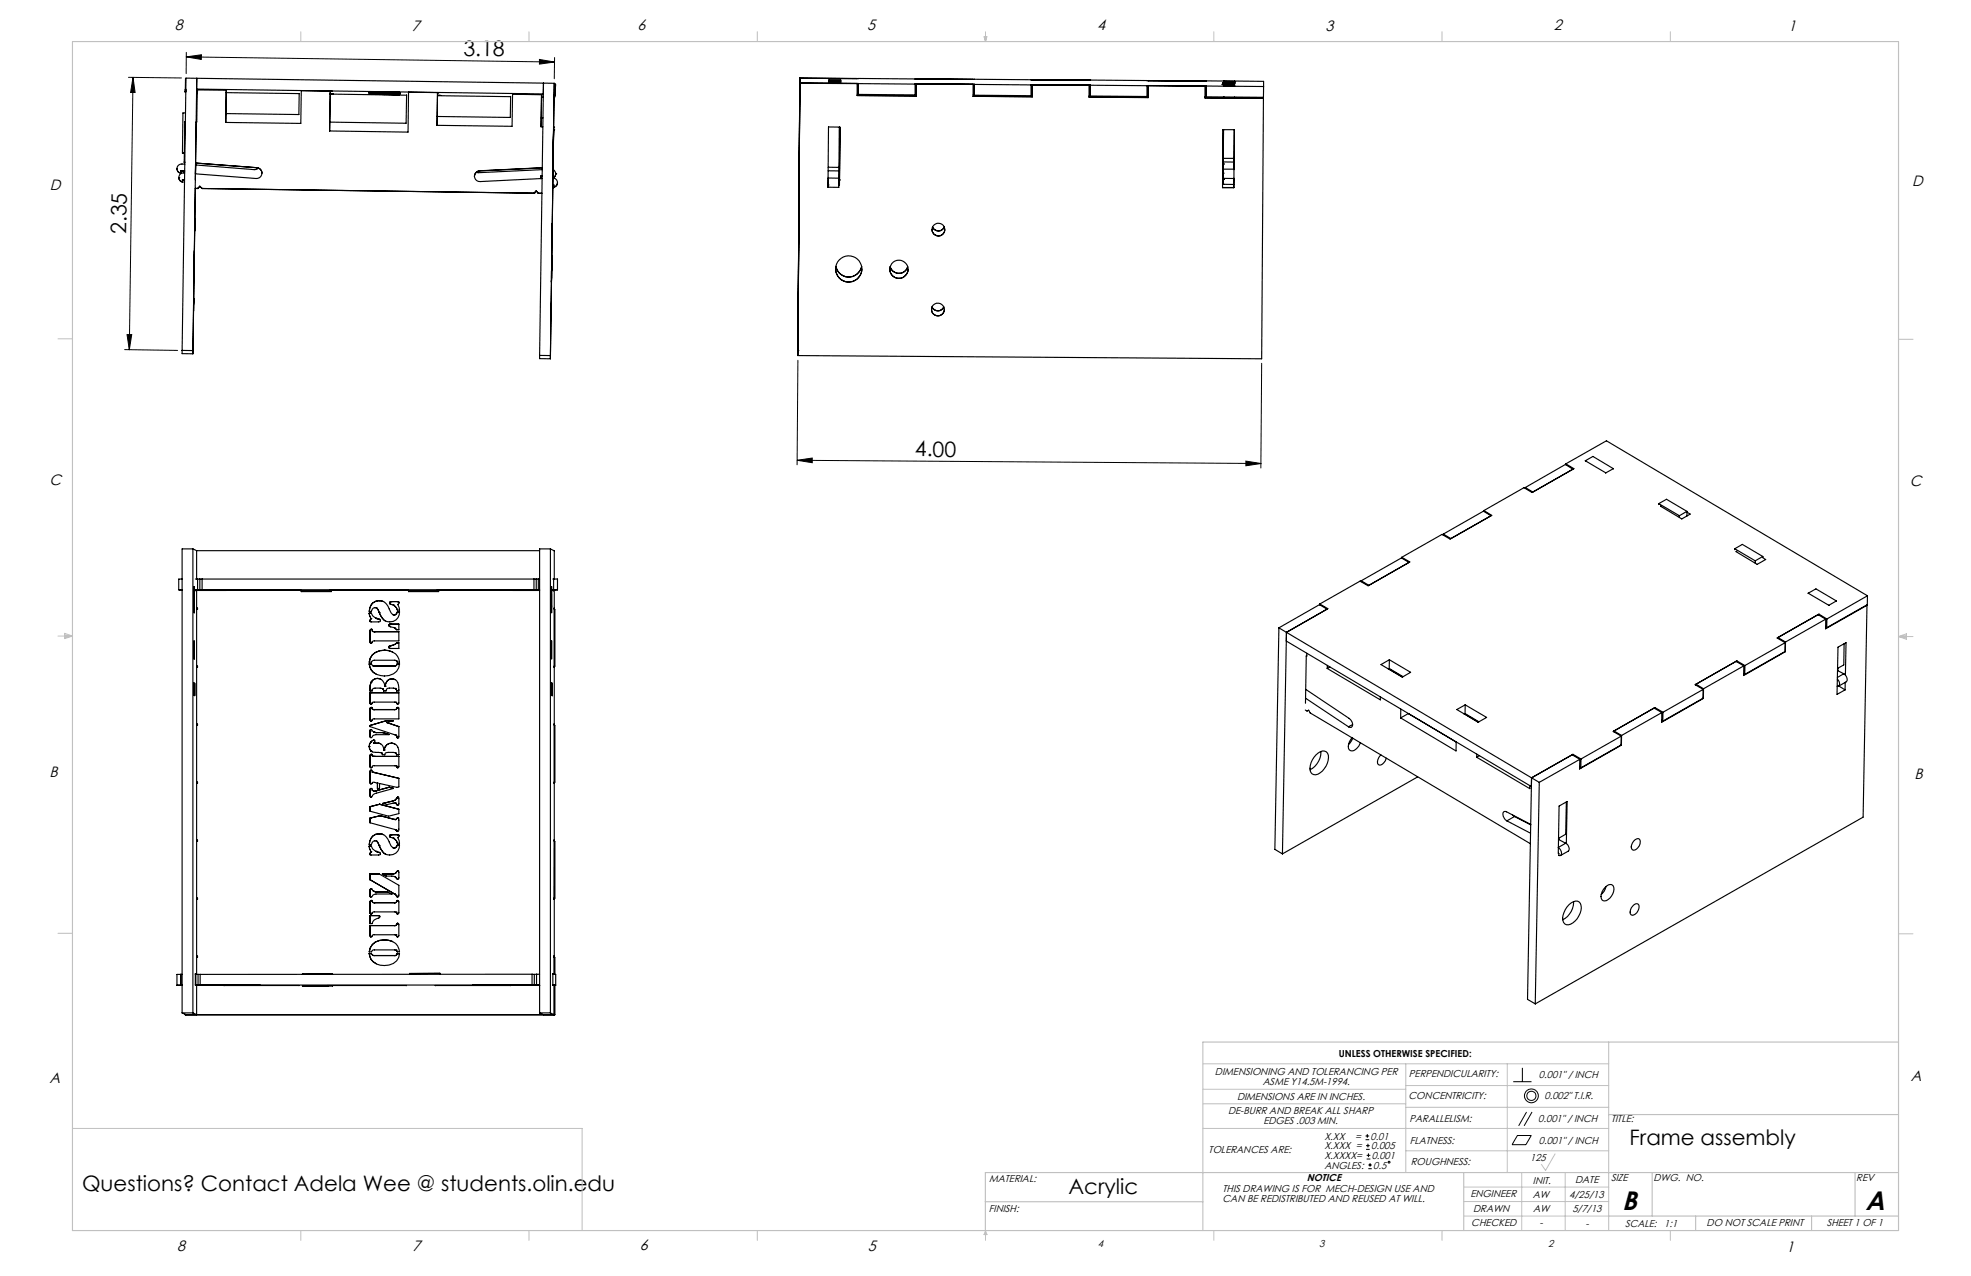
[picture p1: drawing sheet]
<svg xmlns="http://www.w3.org/2000/svg" width="432mm" height="279mm" viewBox="0 0 432 279" stroke-linecap="round" stroke-linejoin="round" font-family="sans-serif">
<g fill="none" stroke="#000" stroke-width=".22">
<path d="M28.2 16.9l11.6 .2M29.1 16.9l-.8 59.7M29.1 16.9l.5 3.3h-1zM40.8 12.5l3.3-.5v1zM40.8 11.5v4.6M40.8 12.5l80.7 1.1M118.2 13l3.3 .6-3.3 .4zM121.5 12.6l-.1 4.7M27.3 76.6l11.6 .1M27.8 73.3h1.1l-.6 3.3zM174.8 78.9l-.2 22.9M276.4 79.6l-.2 22.9"/>
<path d="M174.7 100.8l101.6 .7M174.7 100.8l3.2-.5v1zM272.9 101l3.4 .5-3.4 .5zM331.5 236.9h4M333.5 233.8v3.1M299.2 249.6h.8M299.2 248.7h.8M299.3 251.7h.8M299.3 250.9h.8M299.4 253.8h.8M299.4 253h.8M299.5 248.3v.8"/>
<path d="M299.7 250.4v.8M299.8 255.9h.7M299.8 255.1h.7M299.8 252.6v.8M300.1 254.7v.8M332.4 248.6h3.1l-1.2 2h-3zM334.4 243.5l-1.7 3M335.6 243.5l-1.7 3"/>
<circle cx="335.5" cy="240" r="1.51"/>
<circle cx="335.5" cy="240" r="1.01"/>
<circle cx="304.3" cy="254.5" r=".21"/>
</g>
<g fill="none" stroke="#c0c0c0" stroke-width=".22">
<path d="M65.9 6.9v2.2M115.9 6.9v2.2M165.9 6.9v2.2M215.6 8h.6l-.3 1.1zM215.7 8l.2 1.1M215.9 6.9v2.2M216 8l-.1 1.1M265.9 6.9v2.2M315.9 6.9v2.2M365.9 6.9v2.2M12.7 74.2h3.2M415.9 74.3h3.2"/>
<path d="M12.7 139.3h3.2M14.2 139.1l1.7 .2M14.2 138.7l1.7 .6-1.7 .5zM15.9 139.3l-1.7 .3M415.9 139.4h3.2M415.9 139.4l1.8-.6v1.2zM415.9 139.4l1.8 .3M417.7 139.2l-1.8 .2M12.7 204.4h3.2M415.9 204.5h3.2M263.5 232.9h88.9M263.5 238.5h44.5"/>
<path d="M308 237.7h44.4M308 232.9v23.9M330.2 232.9v23.9M15.9 247.1h111.6v22.4M263.5 247.1h88.9M263.5 241.7h44.5M308 252h44.4M308 242.5h44.4M320.7 259.9h31.7M333.4 256.8v12.7M340.7 252.7l-2.1 3.6-.9-1.3M342.9 256.8v12.7"/>
<path d="M65.9 269.5v2.1M115.9 269.5v2.1M165.9 269.5v2.1M215.9 269.5v2.1M215.9 269.5l.3 .8h-.6zM265.9 269.5v2.1M315.9 269.5v2.1M320.7 263.1h31.7M320.7 266.3h31.7M365.9 269.5v2.1"/>
</g>
<path d="M15.9 9.1h400v260.4h-400zM352.4 228.2v41.3M415.9 228.2h-152.4v41.3M320.7 256.8v12.7M352.4 244.1h63.5M361.9 256.8v9.5M406.4 256.8v9.5M415.9 256.8h-200v12.7M215.9 263.1h47.6M352.4 266.3h63.5M371.5 266.3v3.2M396.9 266.3v3.2" fill="none" stroke="#c0c0c0" stroke-width=".25"/>
<g fill="#000">
<path d="M29.1 16.9l.5 3.3h-1zM27.8 73.3h1.1l-.6 3.3z"/>
<path d="M40.8 12.5l3.3-.5v1zM118.2 13l3.3 .6-3.3 .4z"/>
<path d="M174.7 100.8l3.2-.5v1zM272.9 101l3.4 .5-3.4 .5z"/>
</g>
<g fill="none" stroke="#000" stroke-width=".25">
<path d="M40.6 19.5v.4M40.6 19.9v.1M40.6 19.9h.1M40.6 19.8h.1M40.6 19.7h.1M40.6 19.6h.1M40.6 19.5h.1M40.7 17.2l-.1 2.3M43.1 19.9h.1M43.1 19.7h.1M43.1 17.1l-.8 60.4M43.1 17.1h-2.4l-.8 59.6"/>
<path d="M43.1 17.1l76 1.1M49.6 19.8l-.1 7 16.4 .2 .1-7.1 6.6 .1M49.6 19.8l-6.4-.1-.1 7h-.1M49.6 19.8h.1M72.6 20h.1M72.6 20h-.2l-.2 8.7 17.2 .2 .1-8.7 6.6 .1h-.3l-.1 7.1 16.5 .3 .1-7.1 6.3 .1M119.1 18.2h2.3M119.1 18.2l-.9 59.6M121.4 18.2l-.8 60.4M121.4 18.2l.1 .1M121.5 18.5h.1M121.5 18.7h.1"/>
<path d="M121.5 18.8h.1M121.5 18.3v3M121.5 18.3v.1M121.5 18.5v.1M121.5 18.7v.1M121.5 18.8v.1M175.2 17.1v1.1M175.2 17.1v3.5v-1.1M175.2 18.2l12.8 .1M175.2 17.1l-.4 60.8M175.2 17.1l12.8 .1M181.6 17.5l2.6 .1z"/>
<path d="M181.6 17.8l2.6 .2zM187.8 17.2h.1M187.8 18.3v2.6M188 17.2l12.5 .1M188 18.3l12.5 .1M188 17.2h.1M188 18.3v2.4M200.5 18.4l12.9 .1v2.3l12.5 .2v-2.4M200.5 17.3l25.4 .2M200.5 17.3h.1M200.5 18.4v2.4M200.7 17.3h.1"/>
<path d="M200.7 17.3l12.5 .1M213.2 18.5l-12.5-.1v2.6l-12.9-.1M213.2 18.5v2.6M213.4 18.5l12.5 .1M225.9 18.6h12.9v2.4l12.5 .1v-2.4l12.9 .1v2.4l12.6 .1M225.9 17.5l42.2 .2M225.9 17.5h.1M226.1 17.5h.1M238.6 18.7l-12.5-.1v2.6l-12.9-.1M238.6 18.6v2.7l12.9 .1v-2.7M238.6 17.5v.1M238.8 18.7l12.5 .1"/>
<path d="M251.5 17.7h12.5M264 18.8v2.6l12.8 .2M264.2 18.8l12.6 .1M267.9 18.1v.1l2.6-.1M267.9 18.1h.2M267.9 18.1v.1M268.1 18.4l-.3 .1h2.6M268.1 17.7v.8M268.1 18.8v-.1h2.4v.1M268.1 18.8h2.4M268.1 18.2l2.4 .1M268.1 17.9h2.4"/>
<path d="M268.1 17.8l2.4 .1M268.1 17.7h2.4M270.5 17.9h.1M270.5 17.7l6.3 .1v1.1M270.5 17.7v.8M276.8 18.9v2.4M38.8 36.9v.1a.91 .91 0 0 0 .8 .9M38.8 36.9h.1M39.2 38.9h.1M39.2 38.9a.99 .99 0 0 0 .8 1M39.6 37.9h.1M39.6 37.4h.1"/>
<path d="M39.6 37.4h.9M39.6 37.4v.5M39.6 37.4l.9 .1M40 39.9h.1M40 39.4h.1M40 33.5h.1M40 39.4h.4M40 39.4v.5M40 33.5l.4 .1M40.4 35.5h.1M40.5 37.9a1.04 1.04 0 0 0-1.3 .7 1.04 1.04 0 0 0 .8 1.3M40.5 35.9a1.17 1.17 0 0 0-1.3 .2 1.17 1.17 0 0 0-.4 1.2l.2 .3 .6 .3"/>
<path d="M40.6 20h.1M40.6 20.1l.1 .1M40.6 20.1h.1M40.6 20v.1M40.6 26.7l-.2 8.8M40.6 24.7h-.5l-.1 8.8M43.1 20h.1M43.1 20.4v-.9l75.9 1.1M49.5 20.3l16 .2v4.6l-16-.2M56.3 36.7a1.19 1.19 0 0 1 1.1 1.3 1.19 1.19 0 0 1-1.3 1.1l-13.3-1M56.3 36.7h.1M56.3 36.7a1.2 1.2 0 0 1 1.1 1.2"/>
<path d="M56.3 36.7l-13.4-1v.4l12.8 1 .9-.3M72.3 20.5l.5 .1M72.8 20.6h.1M72.8 20.6h-.5l16.8 .2M80.9 20.6l3.3 .1M80.9 20.5h.3M80.9 20.5h2.2M80.9 20.3h.3M80.9 20.2h3.3M80.9 20.1h.3M80.9 20.1h2.2M80.9 20.2l6.6 .1"/>
<path d="M80.9 20.6h.5M80.9 20.5h.5M80.9 20.2h.5M80.9 20.1h.5M81 20.6h2.2h-1.7M81 20.6h.3M81 20.6h.1M81 20.4h.3M81 20.5l1.4 .1M81 20.5h.1M81 20.5v.1M81 20.6h.5"/>
<path d="M81 20.5l6.4 .1M81 20.3h.1M81 20.5l5.4 .1M81 20.6l5.4 .1M81.1 20.4h.1M81.1 20.4h.2M81.1 20.3h.1M81.1 20.3h.2M81.1 20.2h.2M81.1 20.1h.2M81.1 20.1v.1M81.1 20.4l6.3 .1"/>
<path d="M81.1 20.4h2M81.1 20.4h-.1M81.1 20.3l5.2 .1M81.1 20.2l6.3 .1M81.1 20.2h.4M81.1 20.4l5.5 .1M81.2 20.3h.7M81.2 20.5h-.2h.3M81.2 20.3l1.1 .1M81.2 20.1h-.2h.4M81.2 20.1h.1M81.2 20.5h.1"/>
<path d="M81.3 20.4h.2M81.3 20.3h1.1M81.3 20.2l.2 .1M81.3 20.4h.3M81.3 20.6h1.1M81.3 20.6h.2M81.3 20.2h.1M81.3 20.6h.1M81.3 20.3h.1M81.3 20.1h.3M81.3 20.2h.3M81.3 20.2l3 .1"/>
<path d="M81.3 20.3h.2M81.3 20.4h1.2M81.3 20.5h.1M81.4 20.5h1.9zM81.4 20.5h1.7M81.4 20.1l1.9 .1zM81.4 20.1h1.7M81.4 20.1h.1M81.4 20.6h.6M81.4 20.2h.6M81.5 20.6h.5M81.5 20.4h.5"/>
<path d="M81.5 20.4h.6M81.5 20.3h.5M81.5 20.2l5.4 .1M81.5 20.6h.1M81.5 20.2v.1M81.6 20.1l.4 .1M81.6 20.2h.4M81.6 20.4l5 .1M81.9 20.3h.2M82 20.3l4.9 .1M82 20.3h.1M82 20.4h.1"/>
<path d="M82 20.6l4.4 .1M82 20.6h4.4M82 20.4l5.4 .1M82 20.3h4.5M82 20.3l5.4 .1M82 20.4h4.5M82 20.6h.1M82 20.2h.1M82 20.2l4.4 .1M82 20.2h5.4M82.1 20.4h.1M82.1 20.3l.8 .1"/>
<path d="M82.3 20.4h.1M82.4 20.3h.1M82.4 20.6h.1M82.4 20.3l5 .1M82.4 20.3l1.5 .1M82.4 20.6h3.4M82.5 20.4h.1M82.5 20.4l4.4 .1M82.7 20.4h.1M82.9 20.4h4.5M82.9 20.4h3.3M82.9 20.4h-.8"/>
<path d="M83.1 20.5l3.3 .1M83.1 20.5l4.4 .1M83.1 20.1l4 .1M83.1 20.1l4.4 .1M83.1 20.4h.1M83.8 20.6h3.3M83.8 20.6h.1M83.8 20.6h.8M83.9 20.5h2.3M83.9 20.5h.1M84.2 20.7h3.3M84.2 20.2l3.3 .1"/>
<path d="M84.2 20.2h.1M84.2 20.7h.1M84.3 20.4h.8M84.3 20.3h2.8M84.6 20.6h.1M84.6 20.6h1.2M84.8 20.4h.1M84.8 20.5h2.3M84.8 20.5h.1M84.9 20.6h.9M85.1 20.5h.1M85.2 20.4h.1"/>
<path d="M85.6 20.2h-.4h2.3M85.6 20.2h1.3M85.6 20.2h.1M85.8 20.6h.1M85.8 20.6h1.3M86 20.5h.9M86.1 20.4h.8M86.2 20.4h.1M86.2 20.5h.1M86.3 20.4h.3M86.3 20.4h.1M86.4 20.6h.7"/>
<path d="M86.4 20.6h.5M86.4 20.6h.1M86.4 20.7h.6M86.4 20.6l.5 .1M86.4 20.3h.6zM86.4 20.7h.5M86.5 20.3l.4 .1M86.5 20.4h.4M86.5 20.3h.1M86.5 20.4h.1M86.6 20.5h.3M86.6 20.5h.8"/>
<path d="M86.6 20.4h.3M86.6 20.4h.1M86.9 20.5h.2M86.9 20.5h.1M86.9 20.6h.1M86.9 20.7h.2M86.9 20.6h.2M86.9 20.4h.2M86.9 20.4h.1M86.9 20.2h-1.7l2.2 .1M86.9 20.4l.2 .1M86.9 20.5h.5"/>
<path d="M86.9 20.4h.5M86.9 20.3h.5M86.9 20.2l.6 .1M86.9 20.2h.1M86.9 20.3v.1M87 20.7h.5M87.1 20.6h.4M87.1 20.2h.1M87.1 20.7h.3M87.1 20.6h.3M87.1 20.2h-1.8h1.8M87.1 20.2h.4"/>
<path d="M87.1 20.5h.3M87.1 20.5h-1.8l1.8 .1M87.1 20.5l.4 .1M87.1 20.5v.1M87.1 20.4h.3M87.1 20.4h.1M87.1 20.3h.3M87.1 20.3v.1M87.1 20.4v.1M87.1 20.6h.1M87.4 20.6h.1M87.4 20.5h.1"/>
<path d="M87.4 20.4h.1M87.4 20.2h.1M87.4 20.3h.1M87.4 20.6l-1 .1M87.4 20.2v.3M89.1 20.8l-.1 6.2-16.8-.3M95.8 20.9h.6M95.8 21l16.1 .2M96.4 20.9h.1M105.1 37.4a1.18 1.18 0 0 0-1.2 1.2 1.18 1.18 0 0 0 1.3 1.2l13.5-.7M105.1 37.4a1.18 1.18 0 0 0-1.2 1.2M105.1 37.4h.1"/>
<path d="M111.9 21.1l-.1 4.6-16-.2M118.5 38.5h.3M118.5 38.5v.6v-.5M118.5 38.5v.1M118.5 38.6h.3M118.6 25.8h.4M118.6 20.7h.1M118.6 21.3h.4M118.6 20.7l-.1 7.1h.4M118.8 37.1l-14.5 .6M118.8 36.7l-13.7 .7M121.1 39a1.01 1.01 0 0 1 1 .9 1.01 1.01 0 0 1-.8 1.1"/>
<path d="M121.3 28.4h.1M121.3 27.8h.1M121.3 27.8l-.2 11.2a.99 .99 0 0 0 .6-.9 .99 .99 0 0 0-.6-1M121.4 20.7l.1 .1-.1 .6v-.3M121.4 21.1v.5M121.4 20.8v.2M121.4 21v.1M121.4 21.2l.1 .1M121.4 21.3h.1M121.7 38.1h.1M121.7 38.1v.4l-.5 .5M181.4 36.6l2.4 .1"/>
<path d="M181.4 37.4h2.4M183.8 39h-2.4v2M183.8 39v2h-2.4M183.8 37.4v1.6M183.8 39.4h.1M183.8 36.7v.7M183.9 27.8l-.1 8.9M183.9 39.4h.1M187.8 20.6h.2M187.8 20.9l12.9 .1M188 20.7l12.5 .1M200.5 20.7h.2"/>
<path d="M213.2 21.1l12.9 .1M213.2 20.8h.2M225.9 20.9h.2M238.6 21h.2M251.3 21.1h.2M264 21.2h.2M264 21.4l12.8 .1M267.8 40h.2M268 35.9h.1M268 39.3h.1M268 35.9v2M268 35.5v2.3"/>
<path d="M268 37.9h.1M268 35.9v4.5M268 38.5l-.1 1.9M268 35.5h2.3M268 33.5v3.6M268 34.7v.8M268 34.7h2.4M268 28.4v6.3M268.1 21.2v.2M270.3 37h-2.3v2.1h2.3M270.3 37v4.1M270.3 35.5v1.5"/>
<path d="M270.4 34.8l-.1 2.2M270.4 34.7l-.1 .8M270.4 28.4h-2.5l-.1 12.7h2.5M270.4 28.4l-.1 8.7M270.4 28.4v6.3M270.4 21.2v.3M276.8 21.6l-.4 57-101.6-.7M276.8 21.3v.3M42.6 55.9l-.1 4zM42.6 54.9l-.1 5.8zM42.7 47.8v2.8zM42.8 41.2l.5 .1"/>
<path d="M42.8 41.3h.5M43.3 41.3h.1M43.8 40.8l.5 .5M43.8 40.8l-.5 .5M43.8 40.8h.1M44.3 41.3h.1M44.3 41.3l72.7 1M117 42.3h.1M117.5 41.8l.4 .5M117.5 41.8l-.5 .5M117.5 41.8h.1M117.9 42.3h.8"/>
<path d="M117.9 42.3h.1M120.9 57l-.1 4zM120.9 56l-.1 5.8zM121 48.9l-.1 2.8zM121.1 40.5h.1M121.1 41.1h.1M121.1 40.5v.6M121.1 40.5h.2v.5M121.1 40.5h.2M122.1 40v.1a1.06 1.06 0 0 1-.8 .9M181.4 40.5h.1M181.4 40.5l.1-12.7h2.5l-.1 12.7"/>
<path d="M181.4 40.5v.5M183.1 58.8a2.88 2.88 0 0 0 2.8 2.9 2.88 2.88 0 0 0 2.9-2.8M183.1 58.3a2.87 2.87 0 0 0 2.8 2.4 2.87 2.87 0 0 0 2.9-2.4M183.8 40.5h.1M194.9 58.9a1.99 1.99 0 0 0 2 2 1.99 1.99 0 0 0 2-2M195 58.4a2.01 2.01 0 0 0 1.9 1.4 2.01 2.01 0 0 0 2-1.4 2 2 0 0 1-2 1.5 2 2 0 0 1-1.9-1.5M204.2 50.2a1.39 1.39 0 0 0 1.4 1.4 1.39 1.39 0 0 0 1.4-1.4M204.3 49.7a1.43 1.43 0 0 0 1.3 .8 1.43 1.43 0 0 0 1.3-.8 1.4 1.4 0 0 1-1.3 .9 1.4 1.4 0 0 1-1.3-.9zM267.9 40.4h.1M267.9 40.4h2.4M268 40.4h.1M270.3 41.1h.1"/>
<path d="M39.9 76.7l2.4 .1v.7M39.9 76.7v.7l2.4 .1M42.4 65.3v2.8zM118.2 77.8l2.4 .1v.7M118.2 77.8v.7l2.4 .1M120.8 66.4l-.1 2.8zM174.8 76.8h.1M174.8 76.7v.1M174.8 77.8v.1M204.1 67.7a1.39 1.39 0 0 0 1.4 1.4 1.39 1.39 0 0 0 1.4-1.4M204.2 67.2a1.4 1.4 0 0 0 1.3 .9 1.4 1.4 0 0 0 1.3-.9M204.2 67.2a1.4 1.4 0 0 0 1.3 .8 1.4 1.4 0 0 0 1.3-.8"/>
<path d="M316.2 116.9l1.7 1M316.2 116.9v.3M325.1 111.8l1.7 1.1-9.1 5.1-1.8-1-8.8 5M325.1 111.8l-.1 .2M326.6 112.9l-1.6-1-8.8 5M334.2 106.8l1.6 .9M334.2 106.8v.1M343 101.6l1.8 1-9.2 5.2-1.7-1-8.8 5M343 101.6l8.9-5.1 57.2 34M343 101.6v.2M344.6 102.7l-1.7-1-8.7 5.1M347.3 100.9h.1"/>
<path d="M347.3 100.9l4.5 2.6M347.3 100.9l1.7-1 4.4 2.7M351.8 103.5v.1M353.4 102.6l-1.6 .9M353.4 102.6v.1M363.4 110.3v.2M363.4 110.3l4.5 2.6M363.4 110.3l1.7-1 4.5 2.7M363.9 110.8h-.1l4.6 2.8 1.9-1-.7-.5M367.9 112.9v.4M369.6 112l-1.7 .9M369.6 112v1"/>
<path d="M39.9 129.2h-.7h.7M39.9 126.8h-.7v2.4M42.3 120.2v101.6M42.3 120.2h-2.4v101.6M42.3 120.2l.8 .4M42.5 128.4v5.8zM42.8 129.2h13.5M42.8 129.3h6.8M42.8 126.8h75.4M43.1 133.2h.1M43.1 133.4h.1M43.1 120.6v6.2"/>
<path d="M43.1 129.3v84.1M43.1 120.6h75.1M43.3 126.8v2.4M43.8 126.8v2.4M44.3 126.8v2.4M49.6 129.3h.1M49.6 129.3h-.1h16.5M56.1 129.2h1.3h-1.1M56.3 129.2h.1M66 129.3h6.4M72.4 129.3l-.2-.1 17.3 .1M72.4 129.2v.1"/>
<path d="M72.6 129.2v.3h-6.6v-.2M80.9 134.3h.5a2.31 2.31 0 0 0 1.6 1.3M80.9 134.3l.3 1.2M80.9 134.3h.1M81 135.9h.1M81 135.9l.1 .2M81.1 138.1h.1M81.1 138.1v2.4M81.2 135.5l-.2 .4M81.2 135.5h.1M81.3 137.8l.4 .5h.3M81.3 137.8l-.2 .3"/>
<path d="M81.3 137.8h.1M81.7 138.3h.1M81.7 138.3h.3M82 138.3h5.4v2l-5.7 .1a.34 .34 0 0 1-.2 .4 .34 .34 0 0 1-.4-.1v-.2M82 138.3h.1M82.4 135.4h.1M82.4 135.4l.6 .2M82.4 133.1h.1M82.4 133.1l.3 .2 .4 .8M83 135.6l.3 .2-.1 .3-2 .1-.2-.3M83 135.6h.1M83.1 131.5a2.2 2.2 0 0 1 2.2 1.8l.4 .9 .3 .3 .4 .1"/>
<path d="M83.1 131.5a2.17 2.17 0 0 0-2.2 2.4h.5l.2-.5a.72 .72 0 0 1 1.1-.1l.4 .8M83.1 134.1h.1M83.1 134.1a3.2 3.2 0 0 0 1.4 1.9M83.1 131.5l.9 .2M83.1 131.5h.1M85.2 136.9l.1 .3a2.4 2.4 0 0 1 1.6 .7M85.2 136.9h.1M85.2 136.9l.1 .3M85.3 132l.4 .3a1.73 1.73 0 0 1 1.4 1.3M85.3 132h.1M85.3 132l.2 .3M85.4 136.7l-.2 .2"/>
<path d="M85.4 136.7h.1M85.4 136.7h2v1.2h-.5M85.7 131.7l-.4 .3M85.7 131.7h.1M85.7 131.7h1.4M86.1 134.6h.1M86.1 134.5l.3 .1M86.1 132.5h.1M86.1 132.5l.8 .6 .2 .5M86.4 134.6h.1M86.4 137.5l.5 .4M86.5 137.5h.1"/>
<path d="M87.1 134l-.5 .6h-.2M87.1 134h.1M87.1 134h.5M87.1 131.7l.2 .1 .2 .2-.3 .4 .3 1.2h-.4M87.1 131.7l.2 .1M87.1 131.7h.1M87.5 134a2.13 2.13 0 0 1-1.7 2.2 2.13 2.13 0 0 1-2.4-1.4l-.3-.7M89.5 129.3h6.3M89.5 129.3v.2M95.8 129.3h-.1h22.5M95.8 129.3h.1M96.1 129.3v.2h-6.6v-.2"/>
<path d="M103.9 129.2h14.3zM105.1 129.2h.1M117 126.8v2.4M117.5 126.8v2.4M117.9 126.8v2.4M118.2 129.2h-75.4v.1h.2M120.6 120.2v101.6M120.6 120.2h-2.4v101.6M120.6 120.2l.8 .4v6.2M120.9 128.4l-.1 5.8zM121.1 129.3h.1M121.1 126.8h.2"/>
<path d="M121.1 129.2v.1M121.3 129.2h.8l-1 .1M121.3 126.8h.8v2.4M121.3 126.8v2.6l-.2-.1v-.1h.2M121.4 133.4h.1v12.5h-.1M121.4 129.2v54.8M121.5 133.4v12.5M280.2 137.5l1.6 1M280.2 137.5l-.9 48.5 1.7 1M281.8 138.5l-.8 48.5M281.8 138.5l53.7 31.8M281.8 138.5v1.9l53.7 31.8v-1.9"/>
<path d="M289.1 132.3l1.8 1-9.1 5.2M289.1 132.3v.2M290.7 133.4l-1.6-1-8.9 5.1M298.2 127.2l1.7 1M298.2 127.2v.2M307.1 122l1.8 1-9.2 5.3-1.7-1.1-8.9 5.1M307.1 122v.2M308.7 123.2l-1.7-1-8.8 5M380 120.2l4.5 2.6M380 120.2v.2M380 120.2l1.7-1 4.5 2.6M380.5 120.6l-.2 .2 4.7 2.8 1.8-1.1-.6-.4v-.3"/>
<path d="M384.5 122.8v.5M386.2 121.8l-1.7 1M389.5 139.8v-.2l1.7 1M396.1 129.9h.1M396.1 129.9l4.5 2.6M396.1 129.9l1.7-1 4.5 2.7M398.3 134.6l1.7 1M398.5 134.5l-9.2 5.2 1.8 1M398.5 134.5l1.7 1M398.5 134.5v.2M399.9 137.3l.3 .1M400 135.6l-8.8 5"/>
<path d="M400.2 135.5v1.9M400.6 132.5v.1M402.3 131.6l-1.7 .9M402.3 131.6h.1M408.9 132.5h.1M409 132.5l-.8 46.4-71.9 40.9M409 132.5l-9.1 5.2 .1-2.1M409.1 130.5l-8.9 5M409.1 130.5v1.9l-8.9 5M42.4 149.5v2.8zM42.5 140.3v4zM42.7 149.6v2.8z"/>
<path d="M43.1 146.1h.1M43.1 158.6h.1M43.1 158.8h.1M43.1 145.9h.1M80.9 145.4h.5l.3 .4h.3M80.9 145.4a2.95 2.95 0 0 0 3.3 2.6 3 3 0 0 0 3.3-2.6M80.9 145.4h.1M80.9 145.4a2.59 2.59 0 0 0 1.5 2.2M81.1 158.9v.2l5.5 1.9M81.1 153.9v.2a.41 .41 0 0 0 .6-.4h5l.2 .3M81.1 151.7h6.3v2.2l-.2 .3-.3-.2M81.1 151v.3h.4a.55 .55 0 0 1 .7-.6l1.6 .1 .3 .5"/>
<path d="M81.1 158.9h.1M81.1 151.7h.1M81.1 157.6h.1M81.1 157.6l.1 .3M81.1 155.2h.1M81.1 153.9h.1M81.1 153.9l.1 .3M81.1 151h.1M81.1 140.5h.1M81.1 140.5l.1 .3M81.1 151.7v2.2M81.1 155.2v2.4"/>
<path d="M81.3 159.7l.5 .5 .6 .2M81.3 159.7l-.2 .2v.3M81.3 159.7h.1M81.3 149.4l-.2 .7v.9M81.3 154.9l.4 .5h.3M81.3 154.9l-.2 .3M81.3 159.7l-.2 .1v.4M81.3 154.9h.1M81.3 149.4h.1M81.3 149.4l-.2 1.6M81.3 159.7l.1 .1M81.7 145.8h.1"/>
<path d="M81.7 145.8h.3M81.7 155.4h.1M81.7 155.3l.3 .1M82 155.4h.1M82 155.4h4.4M82 145.8h.1M82 145.8h4.4M82.7 148.6a1.62 1.62 0 0 1 1.6 1.6M82.7 148.6a1.63 1.63 0 0 0-1.4 .8M82.7 148.6l.7 .1M82.7 148.6h.1M83.8 150.8h.1"/>
<path d="M83.8 150.8l.3 .5M84.1 151.3h.5a.62 .62 0 0 1 .7-.6h.9a.65 .65 0 0 1 .7 .6M84.2 142.4a3.1 3.1 0 0 0-3.3 2.6h.5l.2-.3 .4-.1h4.6l.4 .4M84.2 142.4a2.9 2.9 0 0 1 3.3 2.6h-.5M84.2 142.4l.9 .1 .9 .3M84.2 142.4h.1M84.3 150.2h.1M84.7 157.8h.1M84.7 157.8h1.5l-1.4 .4M84.7 157.8l-3.6 1.1M84.8 158.2l2.6 .9v2.3l-.3 .2M84.8 158.2h.1"/>
<path d="M85.2 141.7h.1M85.2 141.7l.1 .3M85.6 141.4h-.3l-.1 .3M85.6 141.4h.1M85.9 148.7a1.52 1.52 0 0 1 1.4 1.7l.1 .9h-.5M85.9 148.7a1.5 1.5 0 0 0-1.6 1.5M85.9 148.7l.6 .1M85.9 148.7h.1M86.4 145.8h.1M86.4 155.4h.1M86.6 150.7h.1M86.6 150.8l.3 .5"/>
<path d="M86.7 144.6h.1M86.7 153.8l.2 .2M86.7 144.6l.3 .4M86.8 153.7v.1M86.9 155.1l-.1 .2-.4 .1M86.9 155.1h.1M86.9 140.8l-.5 .3-.8 .3M86.9 140.8h.5v1.2h-2l-.2-.3M86.9 154h.1M86.9 154l.1 .2M86.9 140.8h.1M87 145.4l-.1 .3-.5 .1"/>
<path d="M87 145.4h.1M87 145.4h.6M87.1 154.9l.3 .3v2.2h-5.6l-.5 .5-.2-.3M87.1 154.9l-.2 .2M87.1 154.9h.1M120.7 149.4v2.8zM120.8 140.4l.1 3.9zM121 149.6v2.8zM121.4 158.8h.1v12.5h-.1M121.5 158.8v12.5M286 155.5l.3 .2 .4-.2 .3 .6 48.3 28.6M286 152.9l9.4 6.2"/>
<path d="M286.1 151l9.5 6.3a1.29 1.29 0 0 1 .4 2l-.6-.2M286.2 143.7l-.2 10.3M286.3 143.6l-.1 .1M286.3 143.1v.6h-.1M290.8 146.4l11.6 6.8v-.6M290.8 145.7v.7M291.4 146l-.6 .4M296.3 158.6l-.9 .5M302.5 145.5l1.9-1 4.6 2.7-1.8 1.1zM304.1 146.4l3.2 1.8M304.3 146.4l3.1 1.8M304.3 146.4h-.1"/>
<path d="M304.4 144.5l-.1 1.9M306.8 157.2l12.2 7.2v-1.9M306.9 155.3l-.1 1.9M308.5 156.2h.1M308.5 156.2l-1.7 1M319.2 155.4l1.8-1.1 4.7 2.8-1.9 1.1zM320.7 156.3l3.2 1.8M321 156.2l3 1.8M321 156.2l-.1 .1M321 154.3v1.9M362.4 155l1.7 1M362.5 154.9l-9.1 5.3 1.8 1"/>
<path d="M362.5 154.9l1.8 1.1M362.5 154.9v.3M364 157.7l.3 .2M364.1 156l-8.9 5M364.3 156v1.9M371.5 150v-.2l1.7 1M373.1 152.9h.1M373.1 152.9l-8.8 5M373.1 151l-8.8 5M373.1 151v1.9M373.2 152.9l-9.2 5.3 .1-2.2M373.2 150.8v2.1"/>
<path d="M380.3 144.8l1.7 1M380.5 144.7l-9.1 5.2 1.7 1.1M380.5 144.7l1.8 1M380.5 144.7v.2M382 147.5l.2 .2M382 145.8l-8.8 5M382.3 145.7l-.1 2M391.1 142.7h.1M391.1 142.7l-8.9 5M391.1 140.7l-8.8 5M391.1 140.7v2M391.1 142.7l-9.1 5.2v-2.1"/>
<path d="M391.2 140.6l-.1 2.1M402.5 148.7a.95 .95 0 0 1 .2 1.6h-.2M402.6 146.8l1.3 .7M402.6 146.3v.6M403.9 147.5l.5 .5a.99 .99 0 0 1 .1 1.3l-1.7 .9 1.4 .9M403.9 147.5l-1.4 .8M404 140.9l-.1 4.7-1.3 .8M404.2 149.4v1.7M404.3 147.8l.1-7.1-1.7 1-.3 10.3 1.8-.9M43.1 171.5h.1M43.1 171.3h.1M80.9 163.5l.3 .9"/>
<path d="M80.9 163.5h.1M81 171.2l.1 .3a.35 .35 0 0 0 .4 .1 .35 .35 0 0 0 .2-.3l1 .2M81 167.8l.1 .2a.41 .41 0 0 0 .6-.3h5l.2 .3M81 171.2h.1M81 174.1h.1M81 167.8h.1M81 161.1h.1M81.1 179.1v1.1l5.5 1.4 .3 .3M81.1 179.1h.1M81.1 176.6h.1M81.1 174.1l.1 .4M81.1 173.1h.1"/>
<path d="M81.1 171.2l.1 .4M81.1 169.1h.1M81.1 167.8l.1 .3M81.1 165.5h.1M81.1 161.1l.1 .4M81.1 160.2h.1M81.1 160.2v.9M81.1 165.5v2.3M81.1 169.1v2.1M81.1 173.1v1M81.2 162.5l-.2 .4-.1 .6M81.2 162.5h.1"/>
<path d="M81.2 164.4l.5 .3h.6a1.38 1.38 0 0 1 1.4 .3l.1 .2M81.2 164.4h.1M81.2 164.4l.4 .2M81.3 168.7l.7 .5M81.3 168.7l-.2 .1v.3M81.3 172.6l.5 .6h.5M81.3 172.6l-.2 .2v.3M81.3 172.6h.1M81.3 168.7h.1M81.3 172.6l.1 .1M81.3 165.2l.4 .4h.3M81.3 165.2l-.2 .3"/>
<path d="M81.3 165.2h.1M81.7 165.6h.1M81.7 169.1h.1M81.7 169.1l.3 .1M81.7 165.6h.3M81.8 160.2h.1M81.8 160.2l.6 .2M81.9 162.1a.3 .3 0 0 1 .2 .3 .3 .3 0 0 1-.2 .3h.2M81.9 162.1l-.7 .4M81.9 162.1h.1M82 162.7h.1M82 165.6h5.4v2.2l-.3 .3-.2-.1"/>
<path d="M82 165.6h.1M82 169.2h.1M82 169.2l5.4 1.2v1.9l-.5 .1-3.8-.8v1l-.4 .1v-1.2M82.1 162.7h.1M82.1 162.7h.8M82.3 173.2h.1M82.3 173.2h-.5M82.4 160.4h.1M82.4 160.4h1.5M82.7 171.5h.1M82.9 162.7a1.32 1.32 0 0 1 1.2 1.5M82.9 162.7l.5 .2"/>
<path d="M82.9 162.7h.1M83.1 176.1h.1M83.1 176.1l4.3 1.1v1l-2.3 .5-4-1.1v-1M83.1 176.1l-2 .5M83.3 178.6h.1M83.3 178.6l3.1 .8M83.3 178.6l-2.2 .5M83.5 164.9h.1M83.5 164.9l.3 .3M83.8 165.2l.5 .1a.54 .54 0 0 1 .8-.6l1.5 .1 .3 .5M83.9 175.9h.1M83.9 160.4h.1"/>
<path d="M83.9 160.4l1.3 .4M84.1 164.2h.1M85.2 160.9h-2.8a.84 .84 0 0 0-.9 .6l-.4-.1-.1-.3M85.2 160.8v.1M85.2 172.4h.1M85.2 172.4l-2.9 .8M85.2 172.4l1 .2M85.8 162.7a1.95 1.95 0 0 1 1.6 2.6h-.5M85.8 162.7a1.59 1.59 0 0 0-1.7 1.5M85.8 162.7l.7 .2M85.8 162.7h.1M86 175.4l-2.1 .5"/>
<path d="M86 175.4h.1M86.2 172.6l-4 1.1-.9 .9-.2-.2-.1-.3M86.2 172.6h.1M86.4 179.4l.2 .1M86.4 179.4h.1M86.6 160.9h.1M86.6 160.9v.1M86.6 164.9h.1M86.6 179.5h.1M86.6 164.9l.3 .4M86.6 161l.3 .2M86.6 161h.1"/>
<path d="M86.7 175.9h.1M86.7 175.9l.4 .4M86.8 167.7h.1M86.8 167.7l.1 .3M86.9 161.2l.2 .4M86.9 161.2h.1M86.9 161.2l.1 .3M86.9 174.7l-.3 .5-.6 .2M86.9 174.7h.1M86.9 168h.1M86.9 168l.2 .1M87.1 161.6h.1"/>
<path d="M87.1 179.1l.2 .1 .1 2.3-.2 .6-.3-.2M87.1 179.1l-.5 .4M87.1 174.6l.2 .1 .1 1.3-.1 .3-.4-.1a.54 .54 0 0 0-.8-.3l-1.3 .3-.9-.3M87.1 174.6l-.2 .1M87.1 179.1h.1M87.1 174.6h.1M87.1 174.6h.2M288.3 165.3a1.87 1.87 0 0 1 2.3-.7 2.63 2.63 0 0 1-.1 3.1 3 3 0 0 1-2.7 1.9 1.43 1.43 0 0 1-.7-2 4.8 4.8 0 0 1 1.2-2.3zM289.4 164.6a4.5 4.5 0 0 1-2.4 4M296.2 161.5a2.41 2.41 0 0 0-.6 2.7 1.15 1.15 0 0 0 1.8-.4l.6-1.2M296.4 161.6l-1 1.4M302.5 165.3a1.68 1.68 0 0 0-.5 2.1 1.49 1.49 0 0 0 1.7-1.4"/>
<path d="M310.6 170.1l-29.6 16.9M323.5 165.8l11.6 6.9v-.7M323.5 165.1v.7M324.1 165.5l-.6 .3M330.1 179.7a1.46 1.46 0 0 1-.6-2l.6 .1 5.3 2.7M330.1 179.7l5.2 2.8M331.4 178.4l.4 .4M331.8 178.8l-1.7 .9M331.8 178.8l3.6 1.8M335.5 170.3l1.7 1M335.5 170.3l-.9 48.5 1.7 1M337.2 171.3l-.9 48.5"/>
<path d="M343.1 175.6l-.1 7.1-1.6 .9M344.4 165.3l1.7 1M344.6 165.2l-9.1 5.1M344.6 165.2l1.8 1M344.6 165.2v.1M346.1 168l.2 .1M346.1 166.3l-8.9 5M346.4 166.2l-.1 1.9M353.6 160.3v-.2l1.6 .9M355.1 163.1l.1 .1M355.1 163.1l-8.8 5M355.2 161.2l-8.8 5"/>
<path d="M355.2 161.2l-.1 1.9M355.2 163.2l-9.2 5.2 .1-2.1M355.2 161v2.2M43.1 184h.1M43.1 196.9h.1M43.1 196.7h.1M43.1 184.2h.1M80.9 185.3h.5a2.26 2.26 0 0 0 1.6 1.4M80.9 185.3l.3 1.2M80.9 185.3h.1M81 187h.1M81 187l.1 .2"/>
<path d="M81 199.8a.32 .32 0 0 0 .4 .3 .32 .32 0 0 0 .3-.4h4.7h.3l.2 .3M81 192.6v-1.2h2.1l4.3 2.5-.1 2.4-.2 .1-.2-.2M81 199.8h.1M81 199.8l.2 .3M81 195.1v.9M81 197.5v2.3M81 192.6l5.4 3.1M81 192.6h.1M81 197.5h.1M81 196h.1M81 195.1h.1M81.1 196l.1 .4"/>
<path d="M81.2 186.5l-.2 .5M81.2 186.5h.1M81.3 194.6l.4 .5 .7 .2M81.3 194.6l-.3 .5M81.3 194.6h.1M81.3 194.6l.1 .1M81.3 197.2l.4 .4 .3 .1M81.3 197.2l-.3 .3M81.3 197.2h.1M81.7 197.6h.1M81.7 197.6l.3 .1M81.8 195.2h.1"/>
<path d="M81.8 195.1l.6 .2M82 197.7h.1M82 197.7h4.4M82.4 186.4h.1M82.4 195.3h.1M82.4 186.4l.6 .3M82.4 195.3h2.5l.9 .5M82.4 184.2h.1M82.4 184.2l.3 .2 .4 .8M83 186.7l.3 .2-.1 .3h-2l-.2-.2M83 186.7h.1M83.1 182.6a2.21 2.21 0 0 1 2.2 1.8l.4 .8 .7 .5"/>
<path d="M83.1 182.6a2.17 2.17 0 0 0-2.2 2.3h.5l.2-.5a.74 .74 0 0 1 .8-.3 .74 .74 0 0 1 .5 .7l.2 .4M83.1 185.2h.1M83.1 185.2a3.2 3.2 0 0 0 1.4 1.8M83.1 182.6l.9 .2M83.1 182.6h.1M83.8 191.4h.1M83.8 191.4h2.1M85.3 183.1l.2 .2a1.74 1.74 0 0 1 1.6 1.3M85.3 183.1h.1M85.3 183.1l.2 .2M85.7 182.8l-.4 .1v.2M85.7 182.8h.1"/>
<path d="M85.7 182.8h1.4M85.8 195.8h.1M85.8 195.8h-3.4a.91 .91 0 0 0-.9 .6h-.4l-.1-.4M85.9 191.4h.1M86.1 185.6l.3 .1M86.1 185.6h.1M86.1 183.5h.1M86.1 183.5l.8 .6 .2 .5M86.4 195.7l.5 .5M86.4 195.7h.1M86.4 185.7h.1M86.4 197.7h.1"/>
<path d="M86.6 192l.4 .4M86.7 181.7h.1M86.7 181.7l.2 .2M86.7 199.7h.1M86.7 199.7l.2 .3M86.9 196.2h.1M86.9 196.2l.1 .2M86.9 181.9h.1M86.9 181.9l.1 .1M86.9 197.4l-.1 .2-.4 .1M86.9 200h.1M86.9 200l.1 .1"/>
<path d="M86.9 197.4h.1M87.1 185l-.2 .4-.5 .3M87.1 185h.4a2.13 2.13 0 0 1-1.7 2.2 2.13 2.13 0 0 1-2.4-1.4l-.3-.6M87.1 185h.1M87.1 197.2l.3 .3v2.3l-.1 .3-.2 .1-.2-.2M87.1 197.2l-.2 .2M87.1 182.8h.2l.2 .2-.3 .4 .3 1.2h-.4M87.1 182.8h.2M87.1 182.8h.1M87.1 197.2h.1M87.1 190.7l.2 .1 .1 .3-.1 1.3-.2 .1-.2-.1a.96 .96 0 0 0-1.1-.6h-1.2l-.8-.4M87.1 190.7l-.2 .1a.84 .84 0 0 1-1 .6"/>
<path d="M87.1 190.7h.1M121.4 184.2h.1v12.5h-.1M121.4 184h.1M121.4 184v25.4M121.5 184.2v12.5M341.4 183.8l1.6 .8M341.5 183.6v.2M343 184.6a1.26 1.26 0 0 1 .6 1.8l-1.7 .9M343 184.6l-1.6 1M343.1 184.7l.2-9.2-1.7 1-.2 10.3 .1 .1v.4l.3 .1a1.05 1.05 0 0 0-.4-1.8M343.7 198.1a1.55 1.55 0 0 1 2.5-.3 4 4 0 0 1-2.6 4.7 1.36 1.36 0 0 1-1.2-2 5.1 5.1 0 0 1 1.3-2.4zM344.7 197.4a4.4 4.4 0 0 1-2.3 4"/>
<path d="M351.6 194.3a1.22 1.22 0 0 1 1.8-.4 2.59 2.59 0 0 1-1.9 3.4 .95 .95 0 0 1-.7-1.5zM351.9 194.1l-.1 .1a2.99 2.99 0 0 1-1 1.7M358 198.1l.6-.2a.75 .75 0 0 1 .4 1.1 1.45 1.45 0 0 1-1.7 1.3 1.72 1.72 0 0 1 .7-2.2zM358.2 183.9l.7-.3a1.22 1.22 0 0 1-.1 2 .81 .81 0 0 1-1.4 .2 1.88 1.88 0 0 1 .8-1.9zM38.8 215.7h1.1zM39.6 215.7h.1M39.6 213.4h-.8v2.3M39.6 213.4h.1M39.6 213.4v2.3M39.6 213.4h.3M42.8 213.3h.2M42.8 215.7l.2 .1"/>
<path d="M42.8 215.7h.1M42.8 213.4h1.1M42.9 215.7h13M42.9 213.4v2.3M42.9 215.7h.5M43 213.3v.1M43 213.3l-.2-.1v2.5M43.1 209.4h.1M43.1 209.6h.1M43.1 215.8v6.4l-.8-.4M43.4 213.4v2.3M43.9 215.7h74.3"/>
<path d="M43.9 215.7h-.5M43.9 213.4v2.3M49.1 215.8h16.4M55.7 215.7h1.3h-1.1M55.9 215.7h.1M66.3 213.3h.1M66.3 213.3h6.5M71.9 215.8v.1M72.8 215.8l-6.5 .1h5.6M80.9 208.8h.5l.4 .4h4.6M80.9 208.8a2.96 2.96 0 0 0 3.3 2.6 2.98 2.98 0 0 0 3.3-2.6h-.5M80.9 208.8h.1"/>
<path d="M80.9 208.8a2.49 2.49 0 0 0 1.5 2.2M81 200.5h2.1l.1 .3-.2 .2a1.57 1.57 0 0 0-1.5 1.2h-.5zM81 204.9l.1 .1a.38 .38 0 0 0 .4 .1 .38 .38 0 0 0 .2-.4h4.7h.3l.2 .3M81 204.9h.1M81.1 204.9l.1 .2M81.7 209.2h.3M82.9 200.5h.2M82.9 200.5h.1M84.2 205.8a2.98 2.98 0 0 0-3.3 2.6h.5l.4-.4h4.8l.4 .4M84.2 205.8a2.85 2.85 0 0 1 3.3 2.6h-.5M84.2 205.8l.9 .1 .9 .3M84.2 205.8h.1"/>
<path d="M86.4 209.2h.1M86.4 202.7h.1M86.4 202.7h-5.4v2.2M86.7 204.8l.2 .2M86.7 208h.1M86.7 204.7h.1M86.7 208.1l.3 .3M86.9 202.4l-.1 .2-.4 .1M86.9 205l.1 .1M86.9 202.4h.1M86.9 205h.1M87 208.8l-.1 .3-.5 .1"/>
<path d="M87 208.8h.1M87.1 202.2l.2 .1 .1 .2v2.4l-.1 .2-.2 .1-.2-.2M87.1 202.2l-.2 .2M87.1 202.2h.1M89.1 215.8h-17.3l.1 .1M89.7 213.1h6.7v.2M89.7 213.1l.1 .2M89.7 213.1l.1 .1M95.4 215.8h16.5M96.4 213.1l-6.6 .1M104.7 215.7h-1.2h1.3M104.7 215.7h.1"/>
<path d="M104.7 215.7h13.5M116.6 213.3l-72.7 .1M116.6 213.3v2.4M116.6 213.3l.5 .1M117.1 213.4v2.3M117.5 213.3h.7M117.5 213.3v2.4M117.5 213.3l-.4 .1M118.2 215.8h.1M121.1 213.4h.6v2.3M121.1 213.3h.2M121.1 215.7h.6z"/>
<path d="M121.3 213.3v.1M121.3 213.3l-.2-.1v2.5h.2M121.4 215.7v6.5l-.8-.4M121.4 209.6h.1v3.8M121.4 209.4h.1M121.4 209.4v4M121.5 209.6v3.8M121.5 215.7v6.5M39.9 221.8h2.4M39.9 221.8l.8 .4M40.6 222.1v.1M40.6 222.2h80.9"/>
<path d="M40.6 222.2h.1M118.2 221.8h2.4M118.2 221.8l.8 .4"/>
<circle cx="185.9" cy="58.9" r="2.88"/>
<circle cx="196.9" cy="59" r="1.99"/>
<circle cx="205.6" cy="50.3" r="1.41"/>
<circle cx="205.5" cy="67.8" r="1.39"/>
</g>
<g font-size="5.8">
<text x="355.4" y="264.9">B</text>
<text x="408.7" y="265">A</text>
</g>
<g font-size="4.7">
<text x="101.5" y="12.3" transform="rotate(1 101.5 12.3)">3.18</text>
<text x="27.7" y="51.3" transform="rotate(-89 27.7 51.3)">2.35</text>
<text x="200.4" y="99.9">4.00</text>
<text x="357" y="250.7">Frame assembly</text>
<text x="18" y="260.8">Questions? Contact Adela Wee @ students.olin.edu</text>
<text x="234.1" y="261.4">Acrylic</text>
</g>
<g font-size="3.3">
<text x="38.3" y="6.7">8</text>
<text x="90.2" y="6.7">7</text>
<text x="139.7" y="6.5">6</text>
<text x="190" y="6.5">5</text>
<text x="240.4" y="6.6">4</text>
<text x="290.4" y="6.7">3</text>
<text x="340.4" y="6.5">2</text>
<text x="391.9" y="6.7">1</text>
<text x="10.9" y="41.6">D</text>
<text x="418.9" y="40.7">D</text>
<text x="10.9" y="106.3">C</text>
<text x="418.4" y="106.4">C</text>
<text x="10.8" y="170.2">B</text>
<text x="419.4" y="170.6">B</text>
<text x="10.8" y="237.2">A</text>
<text x="418.6" y="236.8">A</text>
<text x="38.8" y="273.8">8</text>
<text x="90.4" y="273.8">7</text>
<text x="140.2" y="273.8">6</text>
<text x="190.1" y="273.9">5</text>
<text x="391.4" y="274.1">1</text>
</g>
<g font-size="2.2">
<text x="266.2" y="235.4">DIMENSIONING AND TOLERANCING PER</text>
<text x="276.6" y="237.5">ASME Y14.5M-1994.</text>
<text x="308.7" y="235.9">PERPENDICULARITY:</text>
<text x="337.2" y="236.1">0.001&quot; / INCH</text>
<text x="269" y="244">DE-BURR AND BREAK ALL SHARP</text>
<text x="271" y="240.8">DIMENSIONS ARE IN INCHES.</text>
<text x="308.6" y="240.7">CONCENTRICITY:</text>
<text x="308.8" y="245.6">PARALLELISM:</text>
<text x="337" y="245.8">0.001&quot; / INCH</text>
<text x="338.4" y="240.7">0.002&quot; T.I.R.</text>
<text x="352.9" y="245.8">TITLE:</text>
<text x="276.8" y="246.1">EDGES .003 MIN.</text>
<text x="290.2" y="249.5">X.XX</text>
<text x="290.2" y="251.6">X.XXX =</text>
<text x="296.9" y="249.5">=</text>
<text x="300.3" y="249.5">0.01</text>
<text x="300.4" y="251.6">0.005</text>
<text x="308.9" y="250.4">FLATNESS:</text>
<text x="337.1" y="250.4">0.001&quot; / INCH</text>
<text x="264.8" y="252.5">TOLERANCES ARE:</text>
<text x="290.2" y="255.9">ANGLES:</text>
<text x="290.2" y="253.7">X.XXXX=</text>
<text x="300.5" y="253.7">0.001</text>
<text x="300.8" y="255.9">0.5</text>
<text x="309.1" y="255">ROUGHNESS:</text>
<text x="335.2" y="254.3">125</text>
<text x="216.7" y="258.9">MATERIAL:</text>
<text x="267.8" y="261">THIS DRAWING IS FOR MECH-DESIGN USE AND</text>
<text x="267.8" y="263.1">CAN BE REDISTRIBUTED AND REUSED AT WILL.</text>
<text x="286.3" y="258.6">NOTICE</text>
<text x="322.2" y="262.2">ENGINEER</text>
<text x="335.8" y="262.2">AW</text>
<text x="335.8" y="259.2">INIT.</text>
<text x="343.8" y="262.4">4/25/13</text>
<text x="345.1" y="259.1">DATE</text>
<text x="352.9" y="258.6">SIZE</text>
<text x="362.2" y="258.6">DWG. NO.</text>
<text x="406.7" y="258.6">REV</text>
<text x="216.7" y="265.3">FINISH:</text>
<text x="322.3" y="268.5">CHECKED</text>
<text x="322.7" y="265.5">DRAWN</text>
<text x="335.9" y="265.3">AW</text>
<text x="337.3" y="268.5">-</text>
<text x="344.5" y="265.3">5/7/13</text>
<text x="347.3" y="268.6">-</text>
<text x="356.1" y="268.6">SCALE:</text>
<text x="364.6" y="268.6">1:1</text>
<text x="373.9" y="268.4">DO NOT SCALE PRINT</text>
<text x="400.2" y="268.4">SHEET 1 OF 1</text>
<text x="240.5" y="273">4</text>
<text x="289" y="273">3</text>
<text x="339.1" y="273">2</text>
</g>
<text font-size="2.1" x="293.3" y="231.4">UNLESS OTHERWISE SPECIFIED:</text>
</svg>
